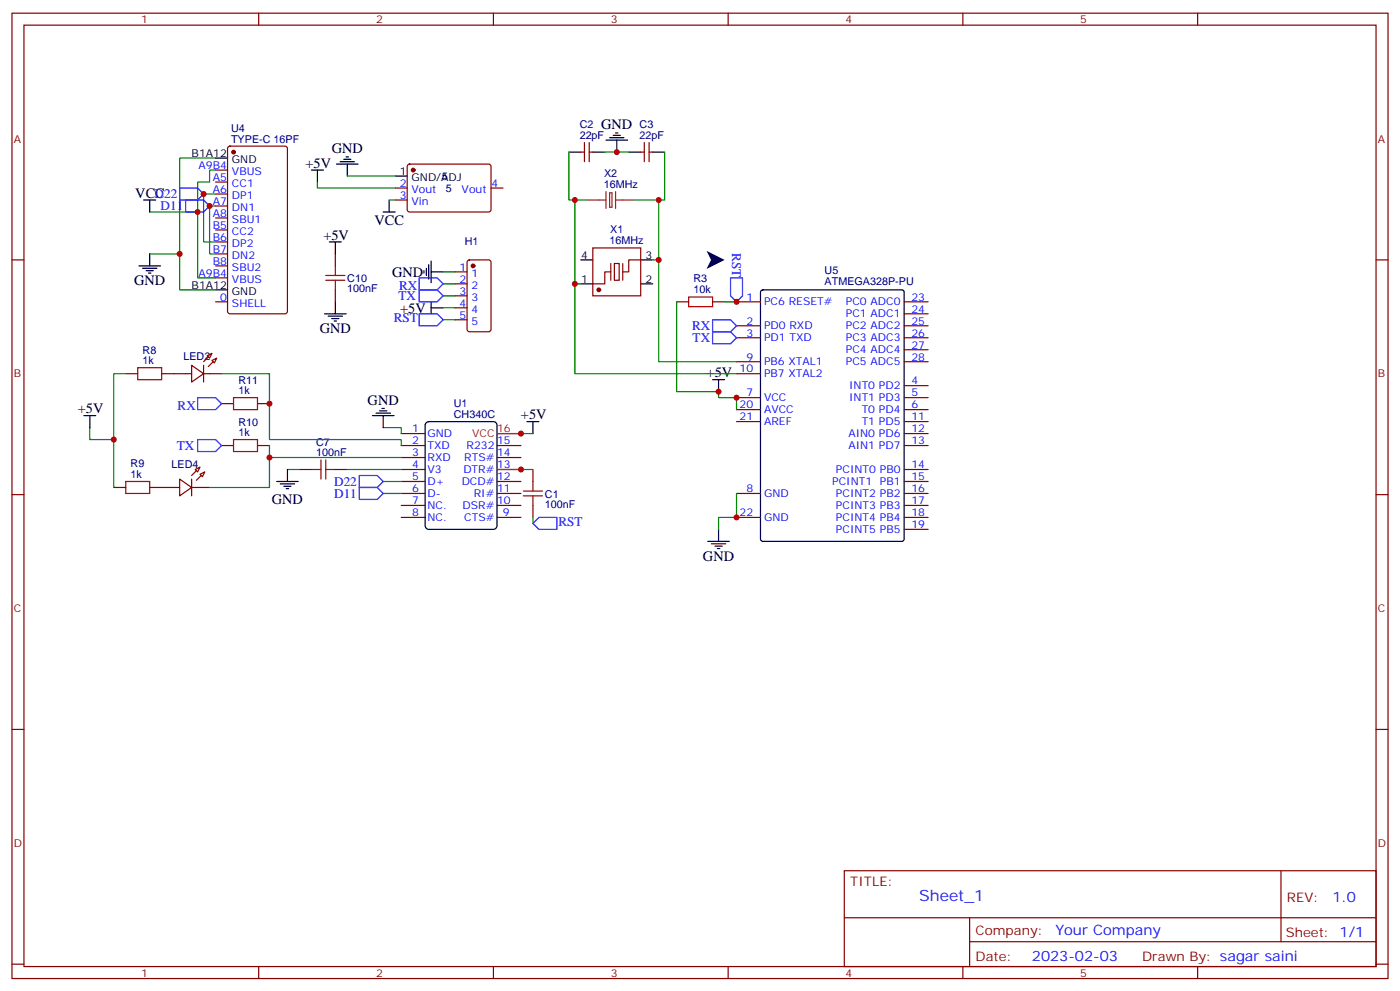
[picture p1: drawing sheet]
<svg xmlns="http://www.w3.org/2000/svg" width="412mm" height="292mm" viewBox="0 0 412 292" stroke-linecap="round" stroke-linejoin="round" font-family="sans-serif">
<g fill="none" stroke="#870000" stroke-width=".35">
<path d="M3.5 3.9h405.4v284.3h-405.4zM7.1 7.4h398.2v277.3h-398.2zM76.2 3.9v3.5M145.3 3.9v3.5M214.5 3.9v3.5M283.6 3.9v3.5M352.8 3.9v3.5M63.5 50.1h3.5M63.5 53.6h3.5M63.5 57.2h3.5M67.3 43.2l.4-.2h16.3l.6 .5 .1 48.2-.5 .7h-16.5l-.6-.4-.1-48.3zM116.4 55.4h3.5"/>
<path d="M116.4 58.9h3.5M120.2 48.5l.4-.2 23.6 .1 .4 .6v13l-.7 .4h-23.5l-.5-.7v-12.7zM144.6 55.4h3.6M171.1 44.8h1.1M172.2 42v5.6M173.6 42v5.6M173.6 44.8h1M188.7 44.8h1.1M189.8 42v5.6M191.2 44.8h1.1M191.2 42v5.6M3.5 76.6h3.6"/>
<path d="M63.5 60.7h3.5M63.5 64.2h3.5M63.5 67.7h3.5M63.5 71.3h3.5M63.5 74.8h3.5M63.5 78.3h3.5M98.8 74.8v3.5M137.8 76.8l.5-.2h5.6l.7 .4v20l-.4 .7h-5.9l-.7-.4v-20zM174.6 73h14.1v14.1h-14.1zM181 77.6h1.4v5h-1.4zM188.7 76.6h-3.5v3.5h-1.8M405.3 76.6h3.6"/>
<path d="M63.5 81.8h3.5M63.5 88.9h3.5M98.8 85.4v3.5M134.1 80.1h3.5M134.1 83.6h3.5M134.1 87.1h3.5M134.1 90.7h3.5M134.1 94.2h3.5M179.9 80.1h-1.7v3.5h-3.6M199.3 88.9h3.5M209.9 88.9h3.5M217 88.9h7"/>
<path d="M217 96h7M217 99.5h7M266.3 88.9h7.1M266.3 96h7.1M266.3 99.5h7.1M266.3 92.4h7.1M37 110.1h3.6M47.6 110.1h8.8M56.4 107.6l3.6 2.5-3.6 2.4zM60 110.1h5.3M60 107.6v4.9M61 104.8l1.4-.7-.7 1.4z"/>
<path d="M62.4 106.2l1.5-.7-.8 1.4zM65.3 118.9h3.5M75.8 118.9h3.6M217 110.1h7M217 117.1h7M217 106.5h7M266.3 113.6h7.1M266.3 117.1h7.1M266.3 106.5h7.1M266.3 103h7.1M57.5 138.3l1.4-.7-.7 1.4zM58.9 139.7l1.4-.7-.7 1.4z"/>
<path d="M65.3 131.2h3.5M75.8 131.2h3.6M88.2 138.3h3.5M98.8 138.3h3.5M118.2 131.2h7M118.2 138.3h7M118.2 134.8h7M118.2 127.7h7M146.4 131.2h7.1M146.4 138.3h7.1M146.4 134.8h7.1M157 138.3v3.5"/>
<path d="M217 120.7h7M217 124.2h7M266.3 131.2h7.1M266.3 138.3h7.1M266.3 127.7h7.1M266.3 120.7h7.1M266.3 124.2h7.1M3.5 145.7h3.6M33.5 143.6h3.5M44.1 143.6h8.8M52.9 141.1l3.5 2.5-3.5 2.5zM56.4 143.6h5.3"/>
<path d="M56.4 141.1v5M118.2 141.8h7M118.2 145.3h7M118.2 148.9h7M118.2 152.4h7M146.4 141.8h7.1M146.4 145.3h7.1M146.4 148.9h7.1M146.4 152.4h7.1M157 148.9v3.5M217 145.3h7M217 152.4h7"/>
<path d="M266.3 141.8h7.1M266.3 145.3h7.1M266.3 148.9h7.1M266.3 152.4h7.1M266.3 155.9h7.1M405.3 145.7h3.6M3.5 214.8h3.6M405.3 214.8h3.6M248.7 256.5h156.6v28.2h-156.6zM377.3 256.5v20.9M248.7 270.3h156.5M285.6 277.4h119.6"/>
<path d="M285.6 270.3v14.1M3.5 284h3.6M76.2 284.7v3.5M145.3 284.7v3.5M214.5 284.7v3.5M283.6 284.7v3.5M352.8 284.7v3.5M405.3 284h3.6"/>
</g>
<g fill="none" stroke="#008700" stroke-width=".35">
<path d="M63.5 50.1h-1.8v3.5h-3.5v28.2h5.3M63.5 46.6h-10.6v38.8h10.6M63.5 57.2h-3.5v14.1h3.5M93.5 53.6v1.8h22.9M102.3 51.9h14.1M114.7 58.9h1.7M167.6 44.8v14.1h1.7M172.9 58.9h-3.6v51.2h47.7M178.2 44.8h7M187 58.9h7v17.7M195.8 44.8v14.1h-1.8M44.1 62.4h14.1"/>
<path d="M44.1 74.8h8.8M63.5 60.7h-1.8v14.1h1.8M192.3 76.6h1.7v29.9h23M130.5 80.1h3.6M130.5 83.6h3.6M130.5 87.1h3.6M130.5 90.7h3.6M130.5 94.2h3.6M169.3 83.6h1.8M199.3 88.9v26.5h12.4v1.7h5.3v3.6M213.4 88.9h3.6M37 110.1h-3.5v33.5"/>
<path d="M65.3 110.1h14.1v19.4h38.8v1.7M26.5 125.9v3.6h7M79.4 131.2v3.6M84.7 138.3h3.5M102.3 138.3h15.9M112.9 125.9h5.3v1.8M118.2 134.8h-38.8v8.8h-17.7M146.4 127.7h10.6M146.4 138.3h10.6M112.9 145.3h5.3M112.9 141.8h5.3M157 152.4v1.8"/>
<path d="M217 145.3v7.1h-5.3v3.5"/>
</g>
<g fill="none" stroke="#000" stroke-width=".35">
<path d="M180.6 39.9h2.1M181.3 39.2h.7M42.3 58.9h3.6M44.1 58.9v3.5M63.5 46.6h3.5M91.7 50.1h3.5M93.5 50.1v3.5M99.1 48.3h6.4M100.2 47.6h4.2M101.2 46.9h2.2M102 46.2h.7M102.3 48.3v3.6"/>
<path d="M114.7 58.9v3.5M116.4 51.9h3.5M167.6 44.8h3.5M174.6 44.8h3.6M178.5 41.3h6.4M179.6 40.6h4.2M181.7 41.3v3.5M185.2 44.8h3.5M192.3 44.8h3.5M40.9 78.3h6.4M42 79h4.2M43 79.7h2.2"/>
<path d="M44.1 74.8v3.5M97 71.3h3.5M98.8 71.3v3.5M112.9 62.4h3.5M124.9 79.7v.7M125.6 79v2.1M126.3 78v4.2M127 76.9v6.4M171.1 76.6h3.5M188.7 76.6h3.6M43.7 80.4h.7M63.5 85.4h3.5"/>
<path d="M95.6 92.4h6.4M96.7 93.1h4.2M97.7 93.8h2.1M98.4 94.5h.7M98.8 88.9v3.5M127 90.7h3.5M127 88.9v3.5M127 80.1h3.5M171.1 83.6h3.5M188.7 83.6h3.6M224.2 85.6l.5-.2h40.9l.7 .4v73l-.4 .6-41.2 .1-.6-.5-.1-72.9zM209.9 111.8h3.5"/>
<path d="M211.7 111.8v3.6M24.7 122.4h3.5M26.5 122.4v3.5M84.7 138.3v3.5M109.7 122.4h6.4M110.8 121.7h4.2M111.8 121h2.1M112.5 120.3h.7M112.9 122.4v3.5M125.5 124.6l.8-.4h19l.9 .4 .2 .6v29.7l-.5 .8-.6 .2h-19l-.9-.5-.2-.5v-29.7zM155.2 124.2h3.5M157 124.2v3.5"/>
<path d="M81.5 141.8h6.3M82.5 142.5h4.3M83.6 143.2h2.1M84.3 143.9h.7M208.5 159.5h6.3M211.7 155.9v3.6M209.5 160.2h4.3M210.6 160.9h2.1M211.3 161.6h.7"/>
</g>
<g fill="#870000" stroke="#870000" stroke-width=".35">
<path d="M57.9 141.5l1.4-1.4z"/>
<path d="M56.4 140.1l1.5-1.5z"/>
<path d="M62.8 106.5l-1.4 1.5z"/>
<path d="M60 106.5l1.4-1.4z"/>
<circle cx="68.8" cy="44.8" r=".53"/>
<circle cx="121.7" cy="50.1" r=".53"/>
<circle cx="176.4" cy="85.4" r=".53"/>
<circle cx="139.3" cy="78.3" r=".53"/>
</g>
<g fill="none" stroke="#00f" stroke-width=".35">
<path d="M52.9 55.4h5.3l1.8 1.8-1.8 1.7h-5.3zM54.7 58.9h5.3l1.7 1.8-1.7 1.7h-5.3zM123.5 92.4h5.3l1.7 1.8-1.7 1.8h-5.3zM123.5 85.4h5.3l1.7 1.7-1.7 1.8h-5.3zM123.5 81.8h5.3l1.7 1.8-1.7 1.8h-5.3zM209.9 94.2h5.3l1.8 1.8-1.8 1.7h-5.3zM209.9 97.7h5.3l1.8 1.8-1.8 1.7h-5.3zM215.2 81.8h3.5v5.3l-1.7 1.8-1.8-1.8zM58.2 117.1h5.3l1.8 1.8-1.8 1.8h-5.3zM58.2 129.5h5.3l1.8 1.7-1.8 1.8h-5.3zM105.8 140.1h5.3l1.8 1.7-1.8 1.8h-5.3zM105.8 143.6h5.3l1.8 1.7-1.8 1.8h-5.3z"/>
<path d="M157 154.2l1.7-1.8h5.3v3.5h-5.3z"/>
</g>
<g fill="none" stroke="#a10000" stroke-width=".35">
<path d="M98.8 78.3v2.8M96 82.6h5.6M96 81.1h5.6M98.8 82.6v2.8M202.8 87.5h7.1v2.8h-7.1zM40.6 108.3h7v3.5h-7zM68.8 117.1h7v3.6h-7zM68.8 129.5h7v3.5h-7zM91.7 138.3h2.8M94.5 135.5v5.6M96 138.3h2.8M96 135.5v5.6"/>
<path d="M37 141.8h7.1v3.5h-7.1zM154.2 146.1h5.6M154.2 144.6h5.6M157 141.8v2.8M157 146.1v2.8"/>
</g>
<path d="M146.4 127.7h7.1" fill="none" stroke="#f00" stroke-width=".35"/>
<path d="M179.9 77.6v5M183.4 77.6v5" fill="none" stroke="#871200" stroke-width=".35"/>
<path d="M172.9 58.9h5.6M178.5 56.4v5M179.6 56.8h.7v4.2h-.7zM181.3 58.9h5.7M181.3 56.4v5" fill="none" stroke="#8c2424" stroke-width=".35"/>
<path d="M208.1 73.9l5.3 2.7-5.3 2.6 1.4-2.6z" fill="#000"/>
<g fill="#c00">
<circle cx="58.2" cy="62.4" r=".88"/>
<circle cx="52.9" cy="74.8" r=".88"/>
<circle cx="60" cy="57.1" r=".88"/>
<circle cx="61.7" cy="60.7" r=".88"/>
<circle cx="153.5" cy="127.7" r=".88"/>
<circle cx="153.5" cy="138.3" r=".88"/>
<circle cx="33.5" cy="129.5" r=".88"/>
<circle cx="217" cy="152.4" r=".88"/>
<circle cx="211.7" cy="115.4" r=".88"/>
<circle cx="217" cy="117.1" r=".88"/>
<circle cx="194" cy="76.6" r=".88"/>
<circle cx="194" cy="58.9" r=".88"/>
<circle cx="169.3" cy="58.9" r=".88"/>
<circle cx="181.7" cy="44.8" r=".88"/>
<circle cx="217" cy="88.9" r=".88"/>
<circle cx="169.3" cy="83.6" r=".88"/>
<circle cx="79.4" cy="118.9" r=".88"/>
<circle cx="79.4" cy="134.8" r=".88"/>
</g>
<text font-size="4.6" fill="#00f" x="270.8" y="265.5">Sheet_1</text>
<g font-size="4.2">
<text x="177.1" y="38.1">GND</text>
<text x="97.7" y="45.1">GND</text>
<text x="90" y="49.4">+5V</text>
<text x="39.9" y="58.2">VCC</text>
<text x="95.2" y="70.6">+5V</text>
<text x="110.3" y="66.4">VCC</text>
<text x="39.5" y="84">GND</text>
<text x="115.5" y="81.5">GND</text>
<text x="117.9" y="92.1">+5V</text>
<text x="94.2" y="98.1">GND</text>
<text x="208.1" y="111.1">+5V</text>
<text x="108.3" y="119.2">GND</text>
<text x="22.9" y="121.7">+5V</text>
<text x="153.5" y="123.5">+5V</text>
<text x="80.1" y="148.5">GND</text>
<text x="207.1" y="165.1">GND</text>
</g>
<g font-size="4.2" fill="#00f">
<text x="392.5" y="265.7">1.0</text>
<text x="310.9" y="275.3">Your Company</text>
<text x="304" y="283.1">2023-02-03</text>
</g>
<g font-size="3.9" fill="#00f">
<text x="45.5" y="58.4">D22</text>
<text x="47.3" y="61.9">D11</text>
<text x="215.7" y="74.6" transform="rotate(90 215.7 74.6)">RST</text>
<text x="117.4" y="88.4">TX</text>
<text x="117.6" y="85.4">RX</text>
<text x="116" y="95">RST</text>
<text x="203.8" y="97.2">RX</text>
<text x="204" y="100.7">TX</text>
<text x="52.3" y="120.7">RX</text>
<text x="52.1" y="132.5">TX</text>
<text x="98.5" y="143.1">D22</text>
<text x="98.5" y="146.6">D11</text>
<text x="164.5" y="154.9">RST</text>
</g>
<g font-size="3.9" fill="#800">
<text x="250.5" y="261.1">TITLE:</text>
<text x="379.1" y="265.7">REV:</text>
<text x="287.4" y="275.3">Company:</text>
<text x="378.7" y="275.9">Sheet: 1/1</text>
<text x="287.4" y="282.9">Date:</text>
<text x="336.4" y="283">Drawn By: sagar saini</text>
</g>
<g font-size="3.2" fill="#800">
<text x="41.6" y="6.9">1</text>
<text x="110.8" y="6.9">2</text>
<text x="179.9" y="6.9">3</text>
<text x="249.1" y="6.9">4</text>
<text x="318.2" y="6.9">5</text>
<text x="4.1" y="42">A</text>
<text x="405.9" y="42">A</text>
<text x="4.1" y="111.1">B</text>
<text x="405.9" y="111.1">B</text>
<text x="4.1" y="180.3">C</text>
<text x="405.9" y="180.3">C</text>
<text x="4.1" y="249.4">D</text>
<text x="405.9" y="249.4">D</text>
<text x="41.6" y="287.7">1</text>
<text x="110.8" y="287.7">2</text>
<text x="179.9" y="287.7">3</text>
<text x="249.1" y="287.7">4</text>
<text x="318.2" y="287.7">5</text>
</g>
<g font-size="3.2" fill="#000080">
<text x="68.1" y="42">TYPE-C 16PF</text>
<text x="68.1" y="38.8">U4</text>
<text x="170.8" y="40.9">22pF</text>
<text x="170.8" y="37.7">C2</text>
<text x="188.4" y="40.9">22pF</text>
<text x="188.4" y="37.7">C3</text>
<text x="130.2" y="53">5</text>
<text x="178" y="52.2">X2</text>
<text x="131.4" y="56.5">5</text>
<text x="177.8" y="55.4">16MHz</text>
<text x="179.5" y="71.9">16MHz</text>
<text x="179.8" y="68.7">X1</text>
<text x="136.9" y="72.2">H1</text>
<text x="102.3" y="83.1">C10</text>
<text x="204.3" y="83.2">R3</text>
<text x="242.9" y="80.7">U5</text>
<text x="102.3" y="86.1">100nF</text>
<text x="204.3" y="86.4">10k</text>
<text x="242.9" y="84">ATMEGA328P-PU</text>
<text x="42" y="107.2">1k</text>
<text x="42" y="104.2">R8</text>
<text x="54" y="106">LED2</text>
<text x="70.2" y="113">R11</text>
<text x="70.2" y="116.1">1k</text>
<text x="133.7" y="119.7">U1</text>
<text x="70.2" y="125.3">R10</text>
<text x="133.7" y="123">CH340C</text>
<text x="70.2" y="128.4">1k</text>
<text x="93.1" y="131.3">C7</text>
<text x="38.5" y="137.7">R9</text>
<text x="50.6" y="137.7">LED4</text>
<text x="93.1" y="134.4">100nF</text>
<text x="38.5" y="140.8">1k</text>
<text x="160.5" y="149.6">100nF</text>
<text x="160.5" y="146.6">C1</text>
</g>
<g font-size="3.2">
<text x="56.5" y="46.2">B1A12</text>
<text x="68.3" y="48">GND</text>
<text x="117.8" y="51.5">1</text>
<text x="121.2" y="53.3">GND/ADJ</text>
<text x="171.2" y="76.2">4</text>
<text x="190.1" y="76.2">3</text>
<text x="171.2" y="83.3">1</text>
<text x="190.1" y="83.3">2</text>
<text x="56.5" y="85">B1A12</text>
<text x="68.3" y="86.8">GND</text>
</g>
<g font-size="3.2" fill="#00f">
<text x="58.5" y="49.7">A9B4</text>
<text x="62.7" y="53.3">A5</text>
<text x="68.3" y="51.5">VBUS</text>
<text x="62.7" y="56.8">A6</text>
<text x="68.3" y="55">CC1</text>
<text x="68.3" y="58.6">DP1</text>
<text x="117.8" y="55">2</text>
<text x="117.8" y="58.6">3</text>
<text x="121.2" y="56.8">Vout</text>
<text x="136" y="56.8">Vout</text>
<text x="144.8" y="55">4</text>
<text x="62.7" y="60.3">A7</text>
<text x="62.7" y="63.9">A8</text>
<text x="68.3" y="62.1">DN1</text>
<text x="68.3" y="65.6">SBU1</text>
<text x="121.2" y="60.3">Vin</text>
<text x="62.7" y="67.4">B5</text>
<text x="62.7" y="70.9">B6</text>
<text x="68.3" y="69.1">CC2</text>
<text x="62.7" y="74.4">B7</text>
<text x="62.7" y="78">B8</text>
<text x="68.3" y="72.7">DP2</text>
<text x="68.3" y="76.2">DN2</text>
<text x="58.5" y="81.5">A9B4</text>
<text x="68.3" y="79.7">SBU2</text>
<text x="68.3" y="83.3">VBUS</text>
<text x="135.4" y="79.7">1</text>
<text x="135.4" y="83.3">2</text>
<text x="138.9" y="81.5">1</text>
<text x="64.8" y="88.5">0</text>
<text x="135.4" y="86.8">3</text>
<text x="138.9" y="85">2</text>
<text x="138.9" y="88.5">3</text>
<text x="219.9" y="88.5">1</text>
<text x="225.1" y="90">PC6 RESET#</text>
<text x="249.2" y="90">PC0 ADC0</text>
<text x="268.5" y="88.5">23</text>
<text x="68.3" y="90.3">SHELL</text>
<text x="135.4" y="90.3">4</text>
<text x="135.4" y="93.8">5</text>
<text x="138.9" y="92.1">4</text>
<text x="138.9" y="95.6">5</text>
<text x="219.9" y="95.6">2</text>
<text x="249.2" y="93.5">PC1 ADC1</text>
<text x="268.5" y="92.1">24</text>
<text x="268.5" y="95.6">25</text>
<text x="219.9" y="99.1">3</text>
<text x="225.1" y="97">PD0 RXD</text>
<text x="225.1" y="100.5">PD1 TXD</text>
<text x="249.2" y="97">PC2 ADC2</text>
<text x="249.2" y="100.5">PC3 ADC3</text>
<text x="268.5" y="99.1">26</text>
<text x="219.9" y="106.2">9</text>
<text x="225.1" y="107.6">PB6 XTAL1</text>
<text x="249.2" y="104.1">PC4 ADC4</text>
<text x="249.2" y="107.6">PC5 ADC5</text>
<text x="268.5" y="102.7">27</text>
<text x="268.5" y="106.2">28</text>
<text x="217.9" y="109.7">10</text>
<text x="225.1" y="111.1">PB7 XTAL2</text>
<text x="268.5" y="113.2">4</text>
<text x="219.9" y="116.8">7</text>
<text x="225.1" y="118.2">VCC</text>
<text x="250.1" y="114.7">INT0 PD2</text>
<text x="250.1" y="118.2">INT1 PD3</text>
<text x="268.5" y="116.8">5</text>
<text x="217.9" y="120.3">20</text>
<text x="217.9" y="123.8">21</text>
<text x="225.1" y="121.7">AVCC</text>
<text x="225.1" y="125.2">AREF</text>
<text x="253.8" y="121.7">T0 PD4</text>
<text x="253.8" y="125.2">T1 PD5</text>
<text x="268.5" y="120.3">6</text>
<text x="268.5" y="123.8">11</text>
<text x="121.5" y="130.9">2</text>
<text x="121.5" y="127.4">1</text>
<text x="125.9" y="128.8">GND</text>
<text x="146.4" y="130.9">15</text>
<text x="249.9" y="128.8">AIN0 PD6</text>
<text x="268.5" y="127.4">12</text>
<text x="268.5" y="130.9">13</text>
<text x="121.5" y="137.9">4</text>
<text x="121.5" y="134.4">3</text>
<text x="125.9" y="135.8">RXD</text>
<text x="125.9" y="132.3">TXD</text>
<text x="136.8" y="135.8">RTS#</text>
<text x="137.4" y="132.3">R232</text>
<text x="146.4" y="134.4">14</text>
<text x="146.4" y="137.9">13</text>
<text x="249.9" y="132.3">AIN1 PD7</text>
<text x="268.5" y="137.9">14</text>
<text x="121.5" y="141.5">5</text>
<text x="125.9" y="142.9">D+</text>
<text x="125.9" y="139.3">V3</text>
<text x="136" y="142.9">DCD#</text>
<text x="136.5" y="139.3">DTR#</text>
<text x="146.4" y="141.5">12</text>
<text x="245.1" y="142.9">PCINT1</text>
<text x="246.3" y="139.3">PCINT0 PB0</text>
<text x="259.2" y="142.9">PB1</text>
<text x="268.5" y="141.5">15</text>
<text x="121.5" y="148.5">7</text>
<text x="121.5" y="145">6</text>
<text x="125.9" y="149.9">NC.</text>
<text x="125.9" y="146.4">D-</text>
<text x="136.3" y="149.9">DSR#</text>
<text x="139.6" y="146.4">RI#</text>
<text x="146.4" y="145">11</text>
<text x="146.4" y="148.5">10</text>
<text x="219.9" y="145">8</text>
<text x="225.1" y="146.4">GND</text>
<text x="246.3" y="146.4">PCINT2 PB2</text>
<text x="246.3" y="149.9">PCINT3 PB3</text>
<text x="268.5" y="145">16</text>
<text x="268.5" y="148.5">17</text>
<text x="121.5" y="152">8</text>
<text x="125.9" y="153.5">NC.</text>
<text x="136.8" y="153.5">CTS#</text>
<text x="148.2" y="152">9</text>
<text x="217.9" y="152">22</text>
<text x="225.1" y="153.5">GND</text>
<text x="246.3" y="153.5">PCINT4 PB4</text>
<text x="268.5" y="152">18</text>
<text x="268.5" y="155.6">19</text>
<text x="246.3" y="157">PCINT5 PB5</text>
</g>
<g font-size="3.2" fill="#f00">
<text x="139.1" y="128.8">VCC</text>
<text x="146.4" y="127.4">16</text>
</g>
</svg>
